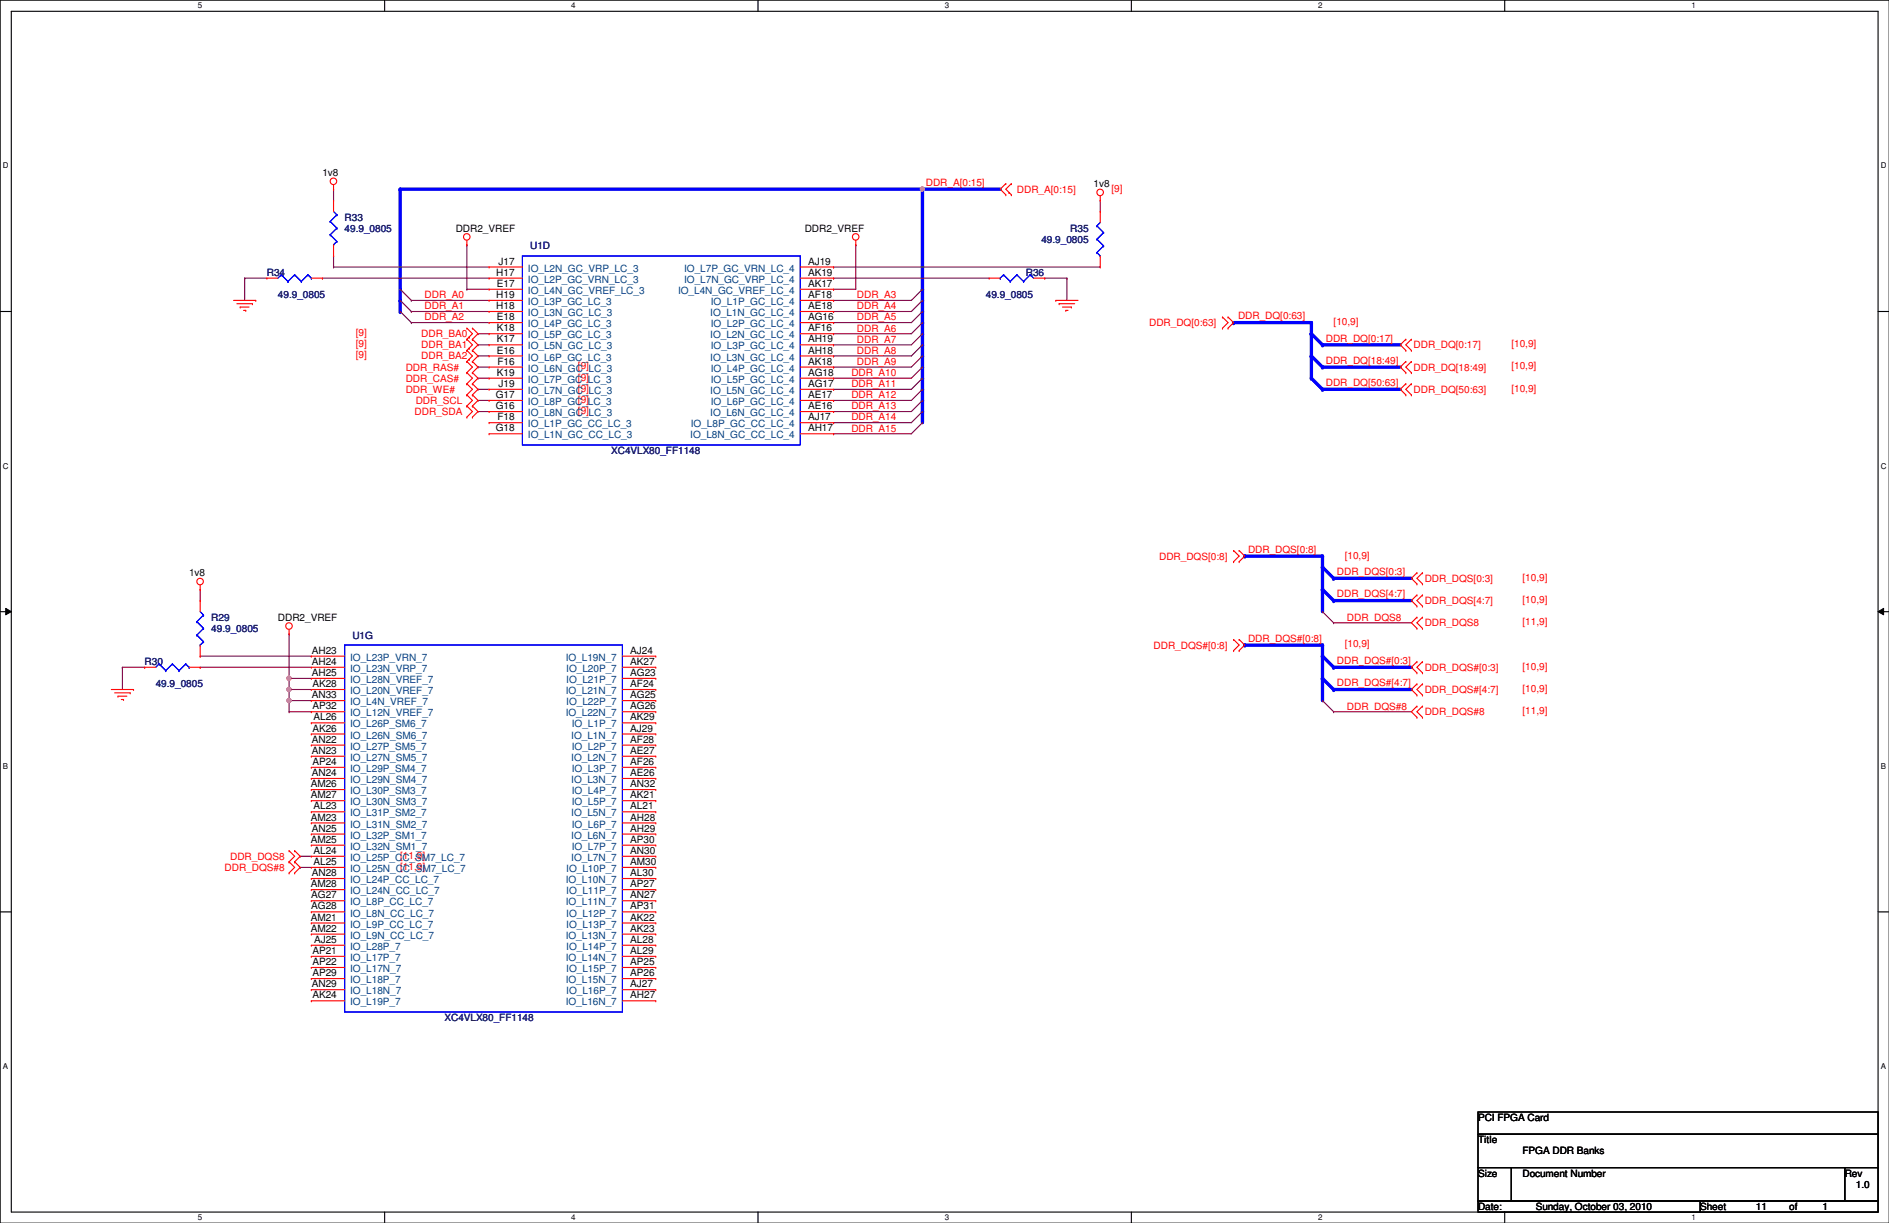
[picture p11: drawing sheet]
<svg xmlns="http://www.w3.org/2000/svg" width="432mm" height="279mm" viewBox="0 0 432 279" stroke-linecap="round" stroke-linejoin="round" font-family="sans-serif">
<path d="M0 0h431.8v279.4h-431.8zM2.6 2.6h426.7v274.3h-426.7z" fill="none" stroke="#000" stroke-width=".25"/>
<g fill="#fff">
<path d="M45.3 .3h.9v2h-.9z"/>
<path d="M45.3 277.2h.9v1.9h-.9z"/>
</g>
<path d="M87.9 0v2.6M87.9 276.9v2.5" fill="none" stroke="#000" stroke-width=".25"/>
<g fill="#fff">
<path d="M130.6 .3h1v2h-1z"/>
<path d="M130.6 277.2h1v1.9h-1z"/>
</g>
<path d="M173.3 0v2.6M173.3 276.9v2.5" fill="none" stroke="#000" stroke-width=".25"/>
<g fill="#fff">
<path d="M215.9 .3h1v2h-1z"/>
<path d="M215.9 277.2h1v1.9h-1z"/>
</g>
<path d="M258.6 0v2.6M258.6 276.9v2.5" fill="none" stroke="#000" stroke-width=".25"/>
<g fill="#fff">
<path d="M301.3 .3h1v2h-1z"/>
<path d="M301.3 277.2h1v1.9h-1z"/>
</g>
<path d="M344 0v2.6M344 276.9v2.5" fill="none" stroke="#000" stroke-width=".25"/>
<g fill="#fff">
<path d="M386.6 .3h1v2h-1z"/>
<path d="M386.6 277.2h1v1.9h-1z"/>
<path d="M.7 36.9h1.2v2h-1.2z"/>
<path d="M429.9 36.9h1.3v2h-1.3z"/>
<path d="M.7 105.5h1.2v1.9h-1.2z"/>
<path d="M429.9 105.5h1.3v1.9h-1.3z"/>
</g>
<path d="M0 71.2h2.6M429.3 71.2h2.5" fill="none" stroke="#000" stroke-width=".25"/>
<g fill="#fff">
<path d="M.7 174h1.2v2h-1.2z"/>
<path d="M429.9 174h1.2v2h-1.2z"/>
</g>
<path d="M0 139.7h2.6M429.3 139.7h2.5" fill="none" stroke="#000" stroke-width=".25"/>
<path d="M1.3 139l1.3 .7-1.3 .8zM429.3 139.7l1.3-.7v1.5z" fill="#000"/>
<path d="M1.3 139l1.3 .7-1.3 .8zM429.3 139.7l1.3-.7v1.5z" fill="none" stroke="#000" stroke-width=".23"/>
<g fill="#fff">
<path d="M.7 242.6h1.2v2h-1.2z"/>
<path d="M429.9 242.6h1.2v2h-1.2z"/>
</g>
<path d="M0 208.3h2.6M429.3 208.3h2.5" fill="none" stroke="#000" stroke-width=".25"/>
<path d="M45.8 134.7h.1M45.8 134.7v2.5M28 152.4h.1M28 152.4v5.1M45.8 152.4h.1M45.8 149.9h.1M45.8 152.4h25.4M45.8 149.9h25.4M66.1 144.8h.1M66.1 155h.1M66.1 144.8v12.7" fill="none" stroke="#800040" stroke-width=".25"/>
<circle cx="66.1" cy="155" r=".49" fill="#f0f"/>
<circle cx="66.1" cy="155" r=".49" fill="none" stroke="#f0f" stroke-width=".25"/>
<path d="M66.1 157.5h.1M66.1 157.5v2.6" fill="none" stroke="#800040" stroke-width=".25"/>
<circle cx="66.1" cy="157.5" r=".49" fill="#f0f"/>
<circle cx="66.1" cy="157.5" r=".49" fill="none" stroke="#f0f" stroke-width=".25"/>
<path d="M66.1 157.5h.1M66.1 155h.1M66.1 157.5h5.1M66.1 155h5.1M66.1 160.1h.1M66.1 162.6h.1M66.1 160.1h5.1M66.1 162.6h5.1M66.1 160.1v2.5" fill="none" stroke="#800040" stroke-width=".25"/>
<circle cx="66.1" cy="160" r=".49" fill="#f0f"/>
<circle cx="66.1" cy="160" r=".49" fill="none" stroke="#f0f" stroke-width=".25"/>
<path d="M28 152.4h5.1M33.1 152.4h.1M68.6 195.6h.1M68.6 198.2h.1M68.6 195.6h2.6M68.6 198.2h2.6" fill="none" stroke="#800040" stroke-width=".25"/>
<path d="M302.3 129.6v5.1" fill="none" stroke="#00f" stroke-width=".76"/>
<circle cx="302.3" cy="129.6" r=".38" fill="#00f"/>
<path d="M302.3 127v2.6" fill="none" stroke="#00f" stroke-width=".76"/>
<circle cx="302.3" cy="127" r=".38" fill="#00f"/>
<path d="M302.3 134.7v5" fill="none" stroke="#00f" stroke-width=".76"/>
<circle cx="302.3" cy="134.7" r=".38" fill="#00f"/>
<path d="M302.3 147.4v2.5" fill="none" stroke="#00f" stroke-width=".76"/>
<circle cx="302.3" cy="147.4" r=".38" fill="#00f"/>
<path d="M302.3 155v5.1" fill="none" stroke="#00f" stroke-width=".76"/>
<circle cx="302.3" cy="155" r=".38" fill="#00f"/>
<path d="M302.3 149.9v5.1" fill="none" stroke="#00f" stroke-width=".76"/>
<circle cx="302.3" cy="149.9" r=".38" fill="#00f"/>
<path d="M299.8 73.7v2.5" fill="none" stroke="#00f" stroke-width=".76"/>
<circle cx="299.8" cy="73.7" r=".38" fill="#00f"/>
<path d="M299.8 81.3v5.1" fill="none" stroke="#00f" stroke-width=".76"/>
<circle cx="299.8" cy="81.3" r=".38" fill="#00f"/>
<path d="M299.8 76.2v5.1" fill="none" stroke="#00f" stroke-width=".76"/>
<circle cx="299.8" cy="76.2" r=".38" fill="#00f"/>
<path d="M282 73.7h17.8" fill="none" stroke="#00f" stroke-width=".76"/>
<circle cx="282" cy="73.7" r=".38" fill="#00f"/>
<path d="M284.5 127h17.8" fill="none" stroke="#00f" stroke-width=".76"/>
<circle cx="284.5" cy="127" r=".38" fill="#00f"/>
<path d="M284.5 147.4h17.8" fill="none" stroke="#00f" stroke-width=".76"/>
<circle cx="284.5" cy="147.4" r=".38" fill="#00f"/>
<path d="M302.3 78.8h17.8" fill="none" stroke="#00f" stroke-width=".76"/>
<circle cx="302.3" cy="78.8" r=".38" fill="#00f"/>
<path d="M302.3 83.9h17.8" fill="none" stroke="#00f" stroke-width=".76"/>
<circle cx="302.3" cy="83.9" r=".38" fill="#00f"/>
<path d="M304.8 142.3h.1M304.8 142.3h17.8M304.8 162.6h.1M304.8 162.6h17.8" fill="none" stroke="#800040" stroke-width=".25"/>
<path d="M302.3 88.9h17.8" fill="none" stroke="#00f" stroke-width=".76"/>
<circle cx="302.3" cy="88.9" r=".38" fill="#00f"/>
<path d="M304.8 137.2h17.8" fill="none" stroke="#00f" stroke-width=".76"/>
<circle cx="304.8" cy="137.2" r=".38" fill="#00f"/>
<path d="M304.8 132.1h17.8" fill="none" stroke="#00f" stroke-width=".76"/>
<circle cx="304.8" cy="132.1" r=".38" fill="#00f"/>
<path d="M304.8 152.4h17.8" fill="none" stroke="#00f" stroke-width=".76"/>
<circle cx="304.8" cy="152.4" r=".38" fill="#00f"/>
<path d="M304.8 157.5h17.8" fill="none" stroke="#00f" stroke-width=".76"/>
<circle cx="304.8" cy="157.5" r=".38" fill="#00f"/>
<path d="M210.9 94v2.6" fill="none" stroke="#00f" stroke-width=".76"/>
<circle cx="210.9" cy="94" r=".38" fill="#00f"/>
<path d="M210.9 66.1v2.5" fill="none" stroke="#00f" stroke-width=".76"/>
<circle cx="210.9" cy="66.1" r=".38" fill="#00f"/>
<path d="M210.9 43.2v22.9" fill="none" stroke="#00f" stroke-width=".76"/>
<circle cx="210.9" cy="43.2" r=".38" fill="#00f"/>
<path d="M210.9 71.2v2.5" fill="none" stroke="#00f" stroke-width=".76"/>
<circle cx="210.9" cy="71.2" r=".38" fill="#00f"/>
<path d="M210.9 68.6v2.6" fill="none" stroke="#00f" stroke-width=".76"/>
<circle cx="210.9" cy="68.6" r=".38" fill="#00f"/>
<path d="M210.9 86.4v2.5" fill="none" stroke="#00f" stroke-width=".76"/>
<circle cx="210.9" cy="86.4" r=".38" fill="#00f"/>
<path d="M210.9 73.7v2.5" fill="none" stroke="#00f" stroke-width=".76"/>
<circle cx="210.9" cy="73.7" r=".38" fill="#00f"/>
<path d="M210.9 78.8v2.5" fill="none" stroke="#00f" stroke-width=".76"/>
<circle cx="210.9" cy="78.8" r=".38" fill="#00f"/>
<path d="M210.9 76.2v2.6" fill="none" stroke="#00f" stroke-width=".76"/>
<circle cx="210.9" cy="76.2" r=".38" fill="#00f"/>
<path d="M210.9 83.9v2.5" fill="none" stroke="#00f" stroke-width=".76"/>
<circle cx="210.9" cy="83.9" r=".38" fill="#00f"/>
<path d="M210.9 81.3v2.6" fill="none" stroke="#00f" stroke-width=".76"/>
<circle cx="210.9" cy="81.3" r=".38" fill="#00f"/>
<path d="M210.9 88.9v2.6" fill="none" stroke="#00f" stroke-width=".76"/>
<circle cx="210.9" cy="88.9" r=".38" fill="#00f"/>
<path d="M210.9 91.5v2.5" fill="none" stroke="#00f" stroke-width=".76"/>
<circle cx="210.9" cy="91.5" r=".38" fill="#00f"/>
<path d="M210.9 43.2h17.7" fill="none" stroke="#00f" stroke-width=".76"/>
<circle cx="210.9" cy="43.2" r=".38" fill="#00f"/>
<circle cx="210.8" cy="43.2" r=".49" fill="#f0f"/>
<circle cx="210.8" cy="43.2" r=".49" fill="none" stroke="#f0f" stroke-width=".25"/>
<g fill="none" stroke="#800040" stroke-width=".25">
<path d="M94 68.6h.1M94 71.2h.1M94 73.7h.1M94 68.6h17.8M94 71.2h17.8M94 73.7h17.8M190.5 68.6h.1M190.5 71.2h.1M190.5 73.7h.1M190.5 76.2h.1M190.5 78.8h.1M190.5 68.6h17.8"/>
<path d="M190.5 71.2h17.8M190.5 73.7h17.8M190.5 76.2h17.8M190.5 78.8h17.8M190.5 81.3h.1M190.5 83.9h.1M190.5 86.4h.1M190.5 88.9h.1M190.5 91.5h.1M190.5 94h.1M190.5 96.6h.1M190.5 99.1h.1"/>
<path d="M190.5 81.3h17.8M190.5 83.9h17.8M190.5 86.4h17.8M190.5 88.9h17.8M190.5 91.5h17.8M190.5 94h17.8M190.5 96.6h17.8M190.5 99.1h17.8"/>
</g>
<path d="M91.5 43.2h119.4" fill="none" stroke="#00f" stroke-width=".76"/>
<circle cx="91.5" cy="43.2" r=".38" fill="#00f"/>
<path d="M91.5 43.2v22.9" fill="none" stroke="#00f" stroke-width=".76"/>
<circle cx="91.5" cy="43.2" r=".38" fill="#00f"/>
<path d="M91.5 66.1v2.5" fill="none" stroke="#00f" stroke-width=".76"/>
<circle cx="91.5" cy="68.6" r=".38" fill="#00f"/>
<path d="M91.5 68.6v2.6" fill="none" stroke="#00f" stroke-width=".76"/>
<circle cx="91.5" cy="71.2" r=".38" fill="#00f"/>
<g fill="none" stroke="#800040" stroke-width=".25">
<path d="M76.2 43.2h.1M76.2 58.5h.1M76.2 43.2v2.6M76.2 58.5v2.5M106.7 55.9h.1M106.7 55.9v10.2M195.6 55.9h.1M195.6 55.9v10.2h-5.1M251.5 45.8h.1M251.5 45.8v2.5M55.9 63.5h.1M55.9 63.5v5.1"/>
<path d="M55.9 63.5h5.1M73.7 63.5h.1M73.7 63.5h38.1M76.2 61h.1M76.2 61h35.6M106.7 66.1h.1M106.7 66.1h5.1M109.3 76.2h.1M109.3 78.8h.1M109.3 76.2h2.5M109.3 78.8h2.5M190.5 63.5h.1"/>
<path d="M190.5 61h.1M190.5 66.1h.1M190.5 63.5h35.6M190.5 61h61M238.8 63.5h.1M238.8 63.5h5.1M243.9 63.5h.1M243.9 63.5v5.1M109.3 81.3h.1M109.3 83.9h.1M109.3 86.4h.1M109.3 88.9h.1"/>
<path d="M109.3 94h.1M109.3 91.5h.1M109.3 81.3h2.5M109.3 83.9h2.5M109.3 86.4h2.5M109.3 88.9h2.5M109.3 94h2.5M109.3 91.5h2.5"/>
</g>
<g fill="none" stroke="#f00" stroke-width=".25">
<path d="M76.2 43.2h.1M76.2 42.2v1M106.7 55.9h.1M106.7 54.9v1M195.6 55.9h.1M195.6 54.9v1M229.9 42h.1M229.9 44.5h.1M229.9 42l-1.3 1.2 1.3 1.3M230.7 44h.1M231.2 42h.1M231.2 44.5h.1"/>
<path d="M231.2 42l-1.3 1.2 1.3 1.3M251.5 45.8h.1M251.5 44.7v1.1M53.4 68.6h5.1M54.1 69.4h3.6M54.9 70.1h.1M54.9 70.1h2M55.7 70.9h.5M56.2 70.9h.1M57.7 69.4h.1M58.5 68.6h.1M106.7 75h.1"/>
<path d="M106.7 77.5h.1M106.7 75l1.3 1.2-1.3 1.3M106.7 77.5l1.3 1.3-1.3 1.3M107.2 77h.1M107.2 79.5h.1M108 75h.1M108 77.5h.1M108 75l1.3 1.2-1.3 1.3M108 77.5l1.3 1.3-1.3 1.3M241.3 68.6h.1M241.3 68.6h5.1M242.1 69.4h.1"/>
<path d="M242.1 69.4h3.6M242.9 70.1h2M243.6 70.9h.1M243.6 70.9h.5M244.9 70.1h.1M279.4 75h.1M279.4 72.4h.1M279.4 72.4l1.3 1.3-1.3 1.3M280.7 72.4h.1M280.7 75h.1M280.7 72.4l1.3 1.3-1.3 1.3M321.4 77.5h.1"/>
<path d="M321.4 77.5l-1.3 1.3 1.3 1.3M322.6 77.5h.1M322.6 77.5l-1.2 1.3 1.2 1.3M106.7 80.1h.1M106.7 82.6h.1M106.7 85.1h.1M106.7 87.7h.1M106.7 90.2h.1M106.7 92.8h.1M106.7 95.3h.1M106.7 80.1l1.3 1.2-1.3 1.3M106.7 82.6l1.3 1.3-1.3 1.2"/>
<path d="M106.7 85.1l1.3 1.3-1.3 1.3M106.7 87.7l1.3 1.2-1.3 1.3M106.7 90.2l1.3 1.3-1.3 1.3M106.7 92.8l1.3 1.2-1.3 1.3M107.2 82.1h.1M108 80.1h.1M108 82.6h.1M108 85.1h.1M108 87.7h.1M108 90.2h.1M108 92.8h.1M108 95.3h.1"/>
<path d="M108 80.1l1.3 1.2-1.3 1.3M108 82.6l1.3 1.3-1.3 1.2M108 85.1l1.3 1.3-1.3 1.3M108 87.7l1.3 1.2-1.3 1.3M108 90.2l1.3 1.3-1.3 1.3M108 92.8l1.3 1.2-1.3 1.3M321.4 80.1h.1M321.4 82.6h.1M321.4 85.1h.1M321.4 87.7h.1M321.4 90.2h.1M321.4 82.6l-1.3 1.3 1.3 1.2"/>
<path d="M321.4 87.7l-1.3 1.2 1.3 1.3M322.6 80.1h.1M322.6 85.1h.1M322.6 82.6h.1M322.6 90.2h.1M322.6 87.7h.1M322.6 82.6l-1.2 1.3 1.2 1.2M322.6 87.7l-1.2 1.2 1.2 1.3M45.8 134.7h.1M45.8 133.6v1.1M282 128.3h.1M282 125.8h.1"/>
<path d="M282 125.8l1.3 1.2-1.3 1.3M283.3 125.8h.1M283.3 128.3h.1M283.3 125.8l1.2 1.2-1.2 1.3M323.9 130.9h.1M323.9 133.4h.1M323.9 135.9h.1M323.9 138.5h.1M323.9 130.9l-1.3 1.2 1.3 1.3M323.9 135.9l-1.3 1.3 1.3 1.3M325.2 133.4h.1M325.2 130.9h.1"/>
<path d="M325.2 138.5h.1M325.2 135.9h.1M325.2 130.9l-1.3 1.2 1.3 1.3M325.2 135.9l-1.3 1.3 1.3 1.3M25.4 157.5h5.1M26.2 158.3h3.6M27 159h.1M27 159h2M27.7 159.8h.5M28.2 159.8h.1M29.8 158.3h.1M30.5 157.5h.1"/>
<path d="M66.1 144.8h.1M66.1 143.8v1M282 148.6h.1M282 146.1h.1M282 146.1l1.3 1.3-1.3 1.2M283.3 146.1h.1M283.3 148.6h.1M283.3 146.1l1.2 1.3-1.2 1.2M323.9 141h.1M323.9 143.6h.1M323.9 151.2h.1M323.9 153.7h.1"/>
<path d="M323.9 156.3h.1M323.9 158.8h.1M323.9 141l-1.3 1.3 1.3 1.3M323.9 151.2l-1.3 1.2 1.3 1.3M323.9 156.3l-1.3 1.2 1.3 1.3M325.2 143.6h.1M325.2 141h.1M325.2 153.7h.1M325.2 151.2h.1M325.2 158.8h.1M325.2 156.3h.1M325.2 141l-1.3 1.3 1.3 1.3"/>
<path d="M325.2 151.2l-1.3 1.2 1.3 1.3M325.2 156.3l-1.3 1.2 1.3 1.3M323.9 161.3h.1M323.9 163.9h.1M323.9 161.3l-1.3 1.3 1.3 1.3M325.2 163.9h.1M325.2 161.3h.1M325.2 161.3l-1.3 1.3 1.3 1.3M66.1 196.9h.1M66.1 194.4h.1M66.1 199.4h.1M66.1 194.4l1.3 1.2-1.3 1.3"/>
<path d="M66.1 196.9l1.3 1.3-1.3 1.2M67.4 194.4h.1M67.4 196.9h.1M67.4 199.4h.1M67.4 194.4l1.2 1.2-1.2 1.3M67.4 196.9l1.2 1.3-1.2 1.2"/>
<circle cx="76.2" cy="41.4" r=".75"/>
<circle cx="106.7" cy="54.1" r=".75"/>
<circle cx="195.6" cy="54.1" r=".75"/>
<circle cx="251.5" cy="44" r=".75"/>
<circle cx="45.7" cy="132.9" r=".75"/>
<circle cx="66.1" cy="143" r=".75"/>
</g>
<path d="M299.8 86.4l2.5 2.5" fill="none" stroke="#00f" stroke-width=".76"/>
<circle cx="299.8" cy="86.4" r=".38" fill="#00f"/>
<path d="M299.8 81.3l2.5 2.6" fill="none" stroke="#00f" stroke-width=".76"/>
<circle cx="299.8" cy="81.3" r=".38" fill="#00f"/>
<path d="M299.8 76.2l2.5 2.6" fill="none" stroke="#00f" stroke-width=".76"/>
<circle cx="299.8" cy="76.2" r=".38" fill="#00f"/>
<path d="M302.3 129.6l2.5 2.5" fill="none" stroke="#00f" stroke-width=".76"/>
<circle cx="302.3" cy="129.6" r=".38" fill="#00f"/>
<path d="M302.3 160.1h.1M302.3 160.1l2.5 2.5" fill="none" stroke="#800040" stroke-width=".25"/>
<path d="M302.3 155l2.5 2.5" fill="none" stroke="#00f" stroke-width=".76"/>
<circle cx="302.3" cy="155" r=".38" fill="#00f"/>
<path d="M302.3 149.9l2.5 2.5" fill="none" stroke="#00f" stroke-width=".76"/>
<circle cx="302.3" cy="149.9" r=".38" fill="#00f"/>
<path d="M302.3 139.7h.1M302.3 139.7l2.5 2.6" fill="none" stroke="#800040" stroke-width=".25"/>
<path d="M302.3 134.7l2.5 2.5" fill="none" stroke="#00f" stroke-width=".76"/>
<circle cx="302.3" cy="134.7" r=".38" fill="#00f"/>
<g fill="none" stroke="#800040" stroke-width=".25">
<path d="M91.5 66.1h.1M91.5 68.6h.1M91.5 71.2h.1M91.5 66.1l2.5 2.5M91.5 68.6l2.5 2.6M91.5 71.2l2.5 2.5M210.9 66.1h.1M210.9 68.6h.1M210.9 71.2h.1M210.9 73.7h.1M210.9 76.2h.1M210.9 78.8h.1"/>
<path d="M210.9 66.1l-2.6 2.5M210.9 68.6l-2.6 2.6M210.9 71.2l-2.6 2.5M210.9 73.7l-2.6 2.5M210.9 76.2l-2.6 2.6M210.9 78.8l-2.6 2.5M210.9 81.3h.1M210.9 83.9h.1M210.9 86.4h.1M210.9 88.9h.1M210.9 91.5h.1M210.9 94h.1"/>
<path d="M210.9 96.6h.1M210.9 81.3l-2.6 2.6M210.9 83.9l-2.6 2.5M210.9 86.4l-2.6 2.5M210.9 88.9l-2.6 2.6M210.9 91.5l-2.6 2.5M210.9 94l-2.6 2.6M210.9 96.6l-2.6 2.5"/>
</g>
<path d="M337.9 254h91.4v5.1h-91.4zM337.9 259.1h91.4v7.6h-91.4zM337.9 266.7h7.6v7.7h-7.6zM337.9 274.4h50.8v2.5h-50.8zM345.5 266.7h76.2v7.7h-76.2zM388.7 274.4h40.6v2.5h-40.6zM421.7 266.7h7.6v7.7h-7.6z" fill="none" stroke="#000" stroke-width=".25"/>
<g fill="none" stroke="#00f" stroke-width=".25">
<path d="M75.5 50.6h.1M75.5 53.6h.1M75.5 50.6l1.5 1.5M75.5 53.6l1.5 1.6M76.2 55.9h.1M76.2 48.3l.8 .8M77 49.1h.1M77 52.1h.1M77 55.2h.1M77 49.1l-1.5 1.5M77 52.1l-1.5 1.5M77 55.2l-.8 .7"/>
<path d="M119.4 58.5h63.5v43.1h-63.5zM250.7 51.6h.1M250.7 54.7h.1M250.7 57.7h.1M250.7 51.6l1.6 1.5M250.7 54.7l1.6 1.5M250.7 57.7l.8 .8M251.5 58.5h.1M251.5 50.8l-.8 .8M252.3 53.1h.1M252.3 56.2h.1M252.3 53.1l-1.6 1.6"/>
<path d="M252.3 56.2l-1.6 1.5M64.3 62.8h.1M64.3 62.8l-.8 .7M64.3 62.8l1.5 1.5M65.8 64.3h.1M67.4 62.8h.1M67.4 62.8l-1.6 1.5M67.4 62.8l1.5 1.5M68.9 64.3h.1M70.4 62.8h.1M70.4 62.8l-1.5 1.5M70.4 62.8l.8 .7"/>
<path d="M71.2 63.5h.1M228.6 63.5h.1M229.4 62.8h.1M229.4 62.8l1.5 1.5M229.4 62.8l-.8 .7M230.9 64.3h.1M232.5 62.8h.1M232.5 62.8l1.5 1.5M232.5 62.8l-1.6 1.5M234 64.3h.1M235.5 62.8h.1M235.5 62.8l.8 .7"/>
<path d="M235.5 62.8l-1.5 1.5M45.8 139.7l.7 .8M36.4 151.7h.1M36.4 151.7l-.8 .7M36.4 151.7l1.5 1.5M37.9 153.2h.1M39.4 151.7h.1M39.4 151.7l-1.5 1.5M39.4 151.7l1.5 1.5M40.9 153.2h.1M42.5 151.7h.1M42.5 151.7l-1.6 1.5"/>
<path d="M42.5 151.7l.7 .7M43.2 152.4h.1M45 142h.1M45 145.1h.1M45 142l1.5 1.6M45 145.1l1.5 1.5M45.8 147.4h.1M46.5 140.5h.1M46.5 143.6h.1M46.5 146.6h.1M46.5 140.5l-1.5 1.5M46.5 143.6l-1.5 1.5"/>
<path d="M46.5 146.6l-.7 .8M78.8 147.4h63.5v83.8h-63.5z"/>
</g>
<g fill="none" stroke="#f00" stroke-width=".25">
<path d="M76.2 45.8h.1M76.2 58.5h.1M76.2 45.8v2.5M76.2 55.9v2.6M251.5 48.3h.1M251.5 48.3v2.5M251.5 58.5v2.5M61 63.5h.1M61 63.5h2.5M71.2 63.5h2.5M73.7 63.5h.1M111.8 61h.1"/>
<path d="M111.8 63.5h.1M111.8 66.1h.1M111.8 68.6h.1M111.8 71.2h.1M111.8 73.7h.1M111.8 76.2h.1M111.8 78.8h.1M111.8 63.5h7.6M111.8 61h7.6M111.8 66.1h7.6M111.8 68.6h7.6M111.8 71.2h7.6"/>
<path d="M111.8 73.7h7.6M111.8 76.2h7.6M111.8 78.8h7.6M182.9 63.5h7.6M182.9 61h7.6M182.9 66.1h7.6M182.9 68.6h7.6M182.9 71.2h7.6M182.9 73.7h7.6M182.9 76.2h7.6M182.9 78.8h7.6M190.5 63.5h.1"/>
<path d="M190.5 61h.1M190.5 66.1h.1M190.5 68.6h.1M190.5 71.2h.1M190.5 73.7h.1M190.5 76.2h.1M190.5 78.8h.1M226.1 63.5h.1M226.1 63.5h2.5M236.3 63.5h2.5M238.8 63.5h.1M251.5 61h.1"/>
<path d="M111.8 81.3h.1M111.8 83.9h.1M111.8 86.4h.1M111.8 88.9h.1M111.8 91.5h.1M111.8 94h.1M111.8 96.6h.1M111.8 99.1h.1M111.8 81.3h7.6M111.8 83.9h7.6M111.8 86.4h7.6M111.8 88.9h7.6"/>
<path d="M111.8 91.5h7.6M111.8 94h7.6M111.8 96.6h7.6M111.8 99.1h7.6M182.9 81.3h7.6M182.9 83.9h7.6M182.9 86.4h7.6M182.9 88.9h7.6M182.9 91.5h7.6M182.9 94h7.6M182.9 96.6h7.6M182.9 99.1h7.6"/>
<path d="M190.5 81.3h.1M190.5 83.9h.1M190.5 86.4h.1M190.5 88.9h.1M190.5 91.5h.1M190.5 94h.1M190.5 96.6h.1M190.5 99.1h.1M45.8 137.2h.1M45.8 137.2v2.5M33.1 152.4h.1M33.1 152.4h2.5"/>
<path d="M43.2 152.4h2.6M45.8 152.4h.1M45.8 149.9h.1M45.8 147.4v2.5M71.2 152.4h.1M71.2 149.9h.1M71.2 155h.1M71.2 157.5h.1M71.2 152.4h7.6M71.2 149.9h7.6M71.2 155h7.6M71.2 157.5h7.6"/>
<path d="M142.3 152.4h7.6M142.3 149.9h7.6M142.3 155h7.6M142.3 157.5h7.6M149.9 149.9h.1M149.9 152.4h.1M149.9 155h.1M149.9 157.5h.1M71.2 160.1h.1M71.2 162.6h.1M71.2 165.1h.1M71.2 167.7h.1"/>
<path d="M71.2 170.2h.1M71.2 172.8h.1M71.2 175.3h.1M71.2 177.8h.1M71.2 160.1h7.6M71.2 162.6h7.6M71.2 165.1h7.6M71.2 167.7h7.6M71.2 170.2h7.6M71.2 172.8h7.6M71.2 175.3h7.6M71.2 177.8h7.6"/>
<path d="M142.3 160.1h7.6M142.3 162.6h7.6M142.3 165.1h7.6M142.3 167.7h7.6M142.3 170.2h7.6M142.3 172.8h7.6M142.3 175.3h7.6M142.3 177.8h7.6M149.9 160.1h.1M149.9 162.6h.1M149.9 165.1h.1M149.9 167.7h.1"/>
<path d="M149.9 170.2h.1M149.9 172.8h.1M149.9 175.3h.1M149.9 177.8h.1M71.2 180.4h.1M71.2 182.9h.1M71.2 185.5h.1M71.2 188h.1M71.2 190.5h.1M71.2 193.1h.1M71.2 195.6h.1M71.2 198.2h.1"/>
<path d="M71.2 180.4h7.6M71.2 182.9h7.6M71.2 185.5h7.6M71.2 188h7.6M71.2 190.5h7.6M71.2 193.1h7.6M71.2 195.6h7.6M71.2 198.2h7.6M142.3 180.4h7.6M142.3 182.9h7.6M142.3 185.5h7.6M142.3 188h7.6"/>
<path d="M142.3 190.5h7.6M142.3 193.1h7.6M142.3 195.6h7.6M142.3 198.2h7.6M149.9 180.4h.1M149.9 182.9h.1M149.9 185.5h.1M149.9 188h.1M149.9 190.5h.1M149.9 193.1h.1M149.9 195.6h.1M149.9 198.2h.1"/>
<path d="M71.2 200.7h.1M71.2 203.2h.1M71.2 205.8h.1M71.2 208.3h.1M71.2 210.9h.1M71.2 213.4h.1M71.2 215.9h.1M71.2 218.5h.1M71.2 200.7h7.6M71.2 203.2h7.6M71.2 205.8h7.6M71.2 208.3h7.6"/>
<path d="M71.2 210.9h7.6M71.2 213.4h7.6M71.2 215.9h7.6M71.2 218.5h7.6M142.3 200.7h7.6M142.3 203.2h7.6M142.3 205.8h7.6M142.3 208.3h7.6M142.3 210.9h7.6M142.3 213.4h7.6M142.3 215.9h7.6M142.3 218.5h7.6"/>
<path d="M149.9 200.7h.1M149.9 203.2h.1M149.9 205.8h.1M149.9 208.3h.1M149.9 210.9h.1M149.9 213.4h.1M149.9 215.9h.1M149.9 218.5h.1M71.2 221h.1M71.2 223.6h.1M71.2 226.1h.1M71.2 228.6h.1"/>
<path d="M71.2 221h7.6M71.2 223.6h7.6M71.2 226.1h7.6M71.2 228.6h7.6M142.3 221h7.6M142.3 223.6h7.6M142.3 226.1h7.6M142.3 228.6h7.6M149.9 221h.1M149.9 223.6h.1M149.9 226.1h.1M149.9 228.6h.1"/>
</g>
<circle cx="66.1" cy="155" r=".49" fill="#f0f"/>
<circle cx="66.1" cy="155" r=".49" fill="none" stroke="#f0f" stroke-width=".25"/>
<circle cx="66.1" cy="157.5" r=".49" fill="#f0f"/>
<circle cx="66.1" cy="157.5" r=".49" fill="none" stroke="#f0f" stroke-width=".25"/>
<circle cx="66.1" cy="160" r=".49" fill="#f0f"/>
<circle cx="66.1" cy="160" r=".49" fill="none" stroke="#f0f" stroke-width=".25"/>
<circle cx="210.8" cy="43.2" r=".49" fill="#f0f"/>
<circle cx="210.8" cy="43.2" r=".49" fill="none" stroke="#f0f" stroke-width=".25"/>
<g font-size="2.3">
<text x="73.7" y="40.2">1v8</text>
<text x="250" y="42.8">1v8</text>
<text x="104.2" y="52.9">DDR2_VREF</text>
<text x="183.9" y="52.9">DDR2_VREF</text>
<text x="113.5" y="63">H17</text>
<text x="113.6" y="65.5">E17</text>
<text x="114" y="60.5">J17</text>
<text x="184.7" y="63">AK19</text>
<text x="184.7" y="60.5">AJ19</text>
<text x="184.7" y="65.5">AK17</text>
<text x="113.5" y="68.1">H19</text>
<text x="113.5" y="70.6">H18</text>
<text x="184.7" y="68.1">AF18</text>
<text x="184.7" y="70.6">AE18</text>
<text x="113.6" y="73.2">E18</text>
<text x="113.6" y="75.7">K18</text>
<text x="184.7" y="73.2">AG16</text>
<text x="184.7" y="75.7">AF16</text>
<text x="113.6" y="78.2">K17</text>
<text x="113.6" y="80.8">E16</text>
<text x="113.7" y="83.3">F16</text>
<text x="184.7" y="78.2">AH19</text>
<text x="184.7" y="80.8">AH18</text>
<text x="184.7" y="83.3">AK18</text>
<text x="113.6" y="85.9">K19</text>
<text x="114" y="88.4">J19</text>
<text x="184.7" y="85.9">AG18</text>
<text x="184.7" y="88.4">AG17</text>
<text x="113.3" y="90.9">G17</text>
<text x="113.3" y="93.5">G16</text>
<text x="184.7" y="90.9">AE17</text>
<text x="184.7" y="93.5">AE16</text>
<text x="113.3" y="98.6">G18</text>
<text x="113.7" y="96">F18</text>
<text x="184.7" y="96">AJ17</text>
<text x="184.7" y="98.6">AH17</text>
<text x="43.2" y="131.7">1v8</text>
<text x="63.5" y="141.8">DDR2_VREF</text>
<text x="71.3" y="149.4">AH23</text>
<text x="144.1" y="149.4">AJ24</text>
<text x="71.3" y="151.9">AH24</text>
<text x="71.3" y="154.4">AH25</text>
<text x="144.1" y="151.9">AK27</text>
<text x="144.1" y="154.4">AG23</text>
<text x="71.3" y="159.5">AN33</text>
<text x="71.4" y="157">AK28</text>
<text x="144.1" y="157">AF24</text>
<text x="144.1" y="159.5">AG25</text>
<text x="71.4" y="162.1">AP32</text>
<text x="71.4" y="167.1">AK26</text>
<text x="71.7" y="164.6">AL26</text>
<text x="144.1" y="162.1">AG26</text>
<text x="144.1" y="164.6">AK29</text>
<text x="144.1" y="167.1">AJ29</text>
<text x="71.3" y="169.7">AN22</text>
<text x="71.3" y="172.2">AN23</text>
<text x="144.1" y="169.7">AF28</text>
<text x="144.1" y="172.2">AE27</text>
<text x="71" y="179.8">AM26</text>
<text x="71.3" y="177.3">AN24</text>
<text x="71.4" y="174.8">AP24</text>
<text x="144.1" y="174.8">AF26</text>
<text x="144.1" y="177.3">AE26</text>
<text x="144.1" y="179.8">AN32</text>
<text x="71" y="182.4">AM27</text>
<text x="71.7" y="184.9">AL23</text>
<text x="144.1" y="182.4">AK21</text>
<text x="144.1" y="184.9">AL21</text>
<text x="71" y="187.5">AM23</text>
<text x="71.3" y="190">AN25</text>
<text x="144.1" y="187.5">AH28</text>
<text x="144.1" y="190">AH29</text>
<text x="71" y="192.5">AM25</text>
<text x="71.7" y="195.1">AL24</text>
<text x="71.7" y="197.6">AL25</text>
<text x="144.1" y="192.5">AP30</text>
<text x="144.1" y="195.1">AN30</text>
<text x="144.1" y="197.6">AM30</text>
<text x="71" y="202.7">AM28</text>
<text x="71.3" y="200.2">AN28</text>
<text x="144.1" y="200.2">AL30</text>
<text x="144.1" y="202.7">AP27</text>
<text x="71.2" y="205.2">AG27</text>
<text x="71.2" y="207.8">AG28</text>
<text x="144.1" y="205.2">AN27</text>
<text x="144.1" y="207.8">AP31</text>
<text x="71" y="210.3">AM21</text>
<text x="71" y="212.9">AM22</text>
<text x="71.8" y="215.4">AJ25</text>
<text x="144.1" y="210.3">AK22</text>
<text x="144.1" y="212.9">AK23</text>
<text x="144.1" y="215.4">AL28</text>
<text x="71.4" y="217.9">AP21</text>
<text x="71.4" y="220.5">AP22</text>
<text x="144.1" y="217.9">AL29</text>
<text x="144.1" y="220.5">AP25</text>
<text x="71.3" y="225.6">AN29</text>
<text x="71.4" y="223">AP29</text>
<text x="144.1" y="223">AP26</text>
<text x="144.1" y="225.6">AJ27</text>
<text x="71.4" y="228.1">AK24</text>
<text x="144.1" y="228.1">AH27</text>
<text x="337.9" y="256.1">PCI FPGA Card</text>
<text x="337.9" y="261.2">Title</text>
<text x="348" y="263.7">FPGA DDR Banks</text>
<text x="337.9" y="268.8">Size</text>
<text x="348" y="268.8">Document Number</text>
<text x="421.7" y="268.8">Rev</text>
<text x="424.2" y="271.4">1.0</text>
<text x="337.9" y="276.4">Date:</text>
<text x="351.1" y="276.4">Sunday, October 03, 2010</text>
<text x="388.7" y="276.4">Sheet</text>
<text x="401.4" y="276.4">11</text>
<text x="409" y="276.4">of</text>
<text x="416.6" y="276.4">1</text>
</g>
<g font-size="2.3" fill="#f00">
<text x="211.6" y="42.5">DDR_A[0:15]</text>
<text x="232.5" y="44">DDR_A[0:15]</text>
<text x="254" y="43.8">[9]</text>
<text x="97.1" y="68.1">DDR_A0</text>
<text x="97.1" y="70.7">DDR_A1</text>
<text x="195.9" y="68.1">DDR_A3</text>
<text x="195.9" y="70.7">DDR_A4</text>
<text x="81.3" y="76.8">[9]</text>
<text x="96.3" y="77">DDR_BA0</text>
<text x="97.1" y="73.2">DDR_A2</text>
<text x="195.9" y="73.2">DDR_A5</text>
<text x="195.9" y="75.7">DDR_A6</text>
<text x="262.7" y="74.5">DDR_DQ[0:63]</text>
<text x="283" y="72.9">DDR_DQ[0:63]</text>
<text x="304.8" y="74.3">[10,9]</text>
<text x="81.3" y="79.3">[9]</text>
<text x="81.3" y="81.9">[9]</text>
<text x="96.3" y="79.6">DDR_BA1</text>
<text x="96.3" y="82.1">DDR_BA2</text>
<text x="195.9" y="78.3">DDR_A7</text>
<text x="195.9" y="80.8">DDR_A8</text>
<text x="195.9" y="83.4">DDR_A9</text>
<text x="303.1" y="78">DDR_DQ[0:17]</text>
<text x="303.1" y="83.1">DDR_DQ[18:49]</text>
<text x="323.1" y="79.6">DDR_DQ[0:17]</text>
<text x="345.5" y="79.3">[10,9]</text>
<text x="92.8" y="84.7">DDR_RAS#</text>
<text x="92.8" y="87.2">DDR_CAS#</text>
<text x="92.8" y="89.7">DDR_WE#</text>
<text x="132.1" y="84.4">[9]</text>
<text x="132.1" y="87">[9]</text>
<text x="132.1" y="89.5">[9]</text>
<text x="194.6" y="85.9">DDR_A10</text>
<text x="194.6" y="88.4">DDR_A11</text>
<text x="303.1" y="88.2">DDR_DQ[50:63]</text>
<text x="323.1" y="84.7">DDR_DQ[18:49]</text>
<text x="323.1" y="89.7">DDR_DQ[50:63]</text>
<text x="345.5" y="84.4">[10,9]</text>
<text x="345.5" y="89.5">[10,9]</text>
<text x="94.8" y="94.8">DDR_SDA</text>
<text x="95" y="92.3">DDR_SCL</text>
<text x="132.1" y="94.6">[9]</text>
<text x="132.1" y="92">[9]</text>
<text x="194.6" y="91">DDR_A12</text>
<text x="194.6" y="93.5">DDR_A13</text>
<text x="194.6" y="96.1">DDR_A14</text>
<text x="194.6" y="98.6">DDR_A15</text>
<text x="265" y="127.8">DDR_DQS[0:8]</text>
<text x="285.3" y="126.3">DDR_DQS[0:8]</text>
<text x="305.6" y="131.4">DDR_DQS[0:3]</text>
<text x="307.4" y="127.6">[10,9]</text>
<text x="305.6" y="136.4">DDR_DQS[4:7]</text>
<text x="325.7" y="132.9">DDR_DQS[0:3]</text>
<text x="348" y="132.7">[10,9]</text>
<text x="348" y="137.8">[10,9]</text>
<text x="307.9" y="141.8">DDR_DQS8</text>
<text x="325.7" y="138">DDR_DQS[4:7]</text>
<text x="325.7" y="143.1">DDR_DQS8</text>
<text x="348" y="142.8">[11,9]</text>
<text x="263.7" y="148.2">DDR_DQS#[0:8]</text>
<text x="285.3" y="146.6">DDR_DQS#[0:8]</text>
<text x="307.4" y="147.9">[10,9]</text>
<text x="305.6" y="151.7">DDR_DQS#[0:3]</text>
<text x="325.7" y="153.2">DDR_DQS#[0:3]</text>
<text x="348" y="153">[10,9]</text>
<text x="305.6" y="156.8">DDR_DQS#[4:7]</text>
<text x="325.7" y="158.3">DDR_DQS#[4:7]</text>
<text x="348" y="158.1">[10,9]</text>
<text x="307.9" y="162.1">DDR_DQS#8</text>
<text x="325.7" y="163.4">DDR_DQS#8</text>
<text x="348" y="163.2">[11,9]</text>
<text x="52.6" y="196.4">DDR_DQS8</text>
<text x="91.5" y="196.2">[11,9]</text>
<text x="51.4" y="199">DDR_DQS#8</text>
<text x="91.5" y="198.7">[11,9]</text>
</g>
<g font-size="2.3" fill="#000080">
<text x="78.8" y="50.4">R33</text>
<text x="78.8" y="52.9">49.9_0805</text>
<text x="244.6" y="52.9">R35</text>
<text x="121.2" y="57">U1D</text>
<text x="238" y="55.5">49.9_0805</text>
<text x="61" y="63.1">R34</text>
<text x="234.5" y="63.1">R36</text>
<text x="63.5" y="68.2">49.9_0805</text>
<text x="225.3" y="68.2">49.9_0805</text>
<text x="139.7" y="103.7">XC4VLX80_FF1148</text>
<text x="48.3" y="141.8">R29</text>
<text x="48.3" y="144.4">49.9_0805</text>
<text x="80.6" y="145.9">U1G</text>
<text x="33.1" y="152">R30</text>
<text x="35.6" y="157.1">49.9_0805</text>
<text x="101.6" y="233.3">XC4VLX80_FF1148</text>
</g>
<g font-size="2.3" fill="#004080">
<text x="120.7" y="62.1">IO_L2N_GC_VRP_LC_3</text>
<text x="120.7" y="64.6">IO_L2P_GC_VRN_LC_3</text>
<text x="156.4" y="64.6">IO_L7N_GC_VRP_LC_4</text>
<text x="156.4" y="62.1">IO_L7P_GC_VRN_LC_4</text>
<text x="120.7" y="67.1">IO_L4N_GC_VREF_LC_3</text>
<text x="120.7" y="69.7">IO_L3P_GC_LC_3</text>
<text x="155" y="67.1">IO_L4N_GC_VREF_LC_4</text>
<text x="162.5" y="69.7">IO_L1P_GC_LC_4</text>
<text x="120.7" y="72.2">IO_L3N_GC_LC_3</text>
<text x="120.7" y="74.8">IO_L4P_GC_LC_3</text>
<text x="120.7" y="77.3">IO_L5P_GC_LC_3</text>
<text x="162.3" y="72.2">IO_L1N_GC_LC_4</text>
<text x="162.3" y="77.3">IO_L2N_GC_LC_4</text>
<text x="162.5" y="74.8">IO_L2P_GC_LC_4</text>
<text x="120.7" y="79.8">IO_L5N_GC_LC_3</text>
<text x="120.7" y="82.4">IO_L6P_GC_LC_3</text>
<text x="162.3" y="82.4">IO_L3N_GC_LC_4</text>
<text x="162.5" y="79.8">IO_L3P_GC_LC_4</text>
<text x="120.7" y="84.9">IO_L6N_GC_LC_3</text>
<text x="120.7" y="87.5">IO_L7P_GC_LC_3</text>
<text x="162.5" y="84.9">IO_L4P_GC_LC_4</text>
<text x="162.5" y="87.5">IO_L5P_GC_LC_4</text>
<text x="120.7" y="90">IO_L7N_GC_LC_3</text>
<text x="120.7" y="92.5">IO_L8P_GC_LC_3</text>
<text x="120.7" y="95.1">IO_L8N_GC_LC_3</text>
<text x="162.3" y="90">IO_L5N_GC_LC_4</text>
<text x="162.3" y="95.1">IO_L6N_GC_LC_4</text>
<text x="162.5" y="92.5">IO_L6P_GC_LC_4</text>
<text x="120.7" y="97.6">IO_L1P_GC_CC_LC_3</text>
<text x="120.7" y="100.2">IO_L1N_GC_CC_LC_3</text>
<text x="157.8" y="100.2">IO_L8N_GC_CC_LC_4</text>
<text x="157.9" y="97.6">IO_L8P_GC_CC_LC_4</text>
<text x="80.1" y="153.5">IO_L23N_VRP_7</text>
<text x="80.1" y="151">IO_L23P_VRN_7</text>
<text x="129.3" y="151">IO_L19N_7</text>
<text x="129.5" y="153.5">IO_L20P_7</text>
<text x="80.1" y="156">IO_L28N_VREF_7</text>
<text x="80.1" y="158.6">IO_L20N_VREF_7</text>
<text x="80.1" y="161.1">IO_L4N_VREF_7</text>
<text x="129.3" y="158.6">IO_L21N_7</text>
<text x="129.5" y="156">IO_L21P_7</text>
<text x="129.5" y="161.1">IO_L22P_7</text>
<text x="80.1" y="163.7">IO_L12N_VREF_7</text>
<text x="80.1" y="166.2">IO_L26P_SM6_7</text>
<text x="129.3" y="163.7">IO_L22N_7</text>
<text x="130.7" y="166.2">IO_L1P_7</text>
<text x="80.1" y="168.7">IO_L26N_SM6_7</text>
<text x="80.1" y="171.3">IO_L27P_SM5_7</text>
<text x="80.1" y="173.8">IO_L27N_SM5_7</text>
<text x="130.6" y="168.7">IO_L1N_7</text>
<text x="130.6" y="173.8">IO_L2N_7</text>
<text x="130.7" y="171.3">IO_L2P_7</text>
<text x="80.1" y="176.4">IO_L29P_SM4_7</text>
<text x="80.1" y="178.9">IO_L29N_SM4_7</text>
<text x="130.6" y="178.9">IO_L3N_7</text>
<text x="130.7" y="176.4">IO_L3P_7</text>
<text x="80.1" y="181.4">IO_L30P_SM3_7</text>
<text x="80.1" y="184">IO_L30N_SM3_7</text>
<text x="130.7" y="181.4">IO_L4P_7</text>
<text x="130.7" y="184">IO_L5P_7</text>
<text x="80.1" y="186.5">IO_L31P_SM2_7</text>
<text x="80.1" y="189.1">IO_L31N_SM2_7</text>
<text x="80.1" y="191.6">IO_L32P_SM1_7</text>
<text x="130.6" y="186.5">IO_L5N_7</text>
<text x="130.6" y="191.6">IO_L6N_7</text>
<text x="130.7" y="189.1">IO_L6P_7</text>
<text x="80.1" y="194.1">IO_L32N_SM1_7</text>
<text x="80.1" y="196.7">IO_L25P_CC_SM7_LC_7</text>
<text x="130.6" y="196.7">IO_L7N_7</text>
<text x="130.7" y="194.1">IO_L7P_7</text>
<text x="80.1" y="199.2">IO_L25N_CC_SM7_LC_7</text>
<text x="80.1" y="201.8">IO_L24P_CC_LC_7</text>
<text x="129.3" y="201.8">IO_L10N_7</text>
<text x="129.5" y="199.2">IO_L10P_7</text>
<text x="80.1" y="204.3">IO_L24N_CC_LC_7</text>
<text x="80.1" y="206.8">IO_L8P_CC_LC_7</text>
<text x="80.1" y="209.4">IO_L8N_CC_LC_7</text>
<text x="129.3" y="206.8">IO_L11N_7</text>
<text x="129.5" y="204.3">IO_L11P_7</text>
<text x="129.5" y="209.4">IO_L12P_7</text>
<text x="80.1" y="211.9">IO_L9P_CC_LC_7</text>
<text x="80.1" y="214.5">IO_L9N_CC_LC_7</text>
<text x="129.3" y="214.5">IO_L13N_7</text>
<text x="129.5" y="211.9">IO_L13P_7</text>
<text x="80.1" y="217">IO_L28P_7</text>
<text x="80.1" y="219.5">IO_L17P_7</text>
<text x="129.3" y="219.5">IO_L14N_7</text>
<text x="129.5" y="217">IO_L14P_7</text>
<text x="80.1" y="222.1">IO_L17N_7</text>
<text x="80.1" y="224.6">IO_L18P_7</text>
<text x="80.1" y="227.2">IO_L18N_7</text>
<text x="129.3" y="224.6">IO_L15N_7</text>
<text x="129.5" y="222.1">IO_L15P_7</text>
<text x="129.5" y="227.2">IO_L16P_7</text>
<text x="80.1" y="229.7">IO_L19P_7</text>
<text x="129.3" y="229.7">IO_L16N_7</text>
</g>
<g font-size="1.8">
<text x="45.3" y="1.9">5</text>
<text x="130.6" y="1.9">4</text>
<text x="215.9" y="1.9">3</text>
<text x="301.3" y="1.9">2</text>
<text x="386.6" y="1.9">1</text>
<text x=".7" y="38.5">D</text>
<text x="429.9" y="38.5">D</text>
<text x=".7" y="107.1">C</text>
<text x="429.9" y="107.1">C</text>
<text x=".7" y="175.6">B</text>
<text x="429.9" y="175.6">B</text>
<text x=".7" y="244.2">A</text>
<text x="429.9" y="244.2">A</text>
<text x="45.3" y="278.8">5</text>
<text x="130.6" y="278.8">4</text>
<text x="215.9" y="278.8">3</text>
<text x="301.3" y="278.8">2</text>
<text x="386.6" y="278.8">1</text>
</g>
</svg>
